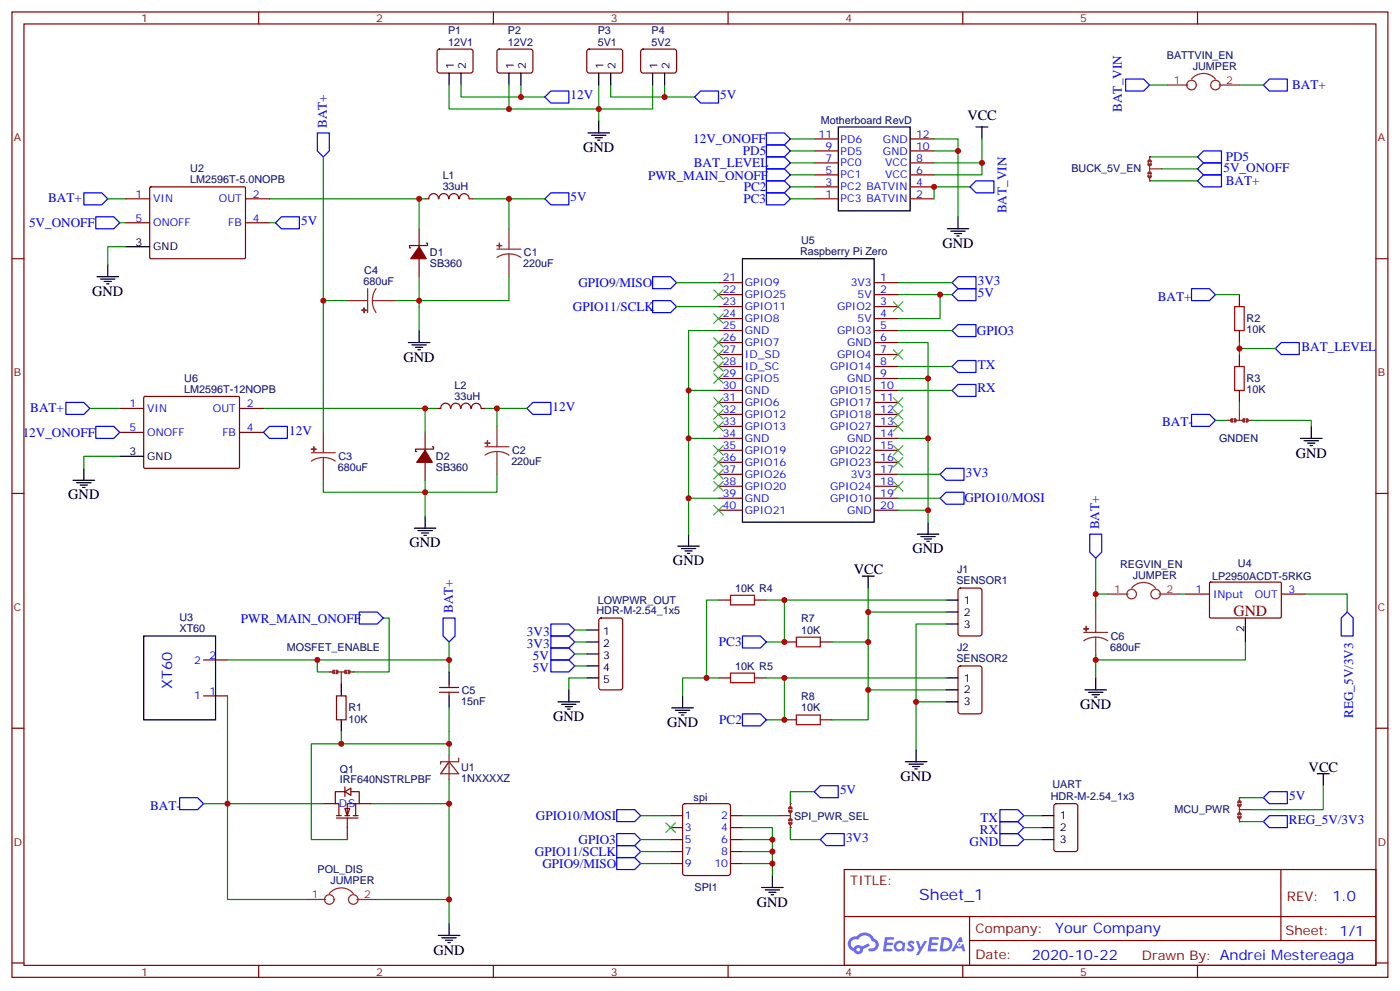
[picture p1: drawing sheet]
<svg xmlns="http://www.w3.org/2000/svg" width="412mm" height="292mm" viewBox="0 0 412 292" stroke-linecap="round" stroke-linejoin="round" font-family="sans-serif">
<g fill="none" stroke="#870000" stroke-width=".35">
<path d="M3.5 3.5h405.4v284.4h-405.4zM7.1 7.1h398.2v277.2h-398.2zM76.2 3.5v3.6M145.3 3.5v3.6M214.5 3.5v3.6M283.6 3.5v3.6M352.8 3.5v3.6M3.5 76.2h3.6M405.3 76.2h3.6M3.5 145.3h3.6M405.3 145.3h3.6M3.5 214.5h3.6"/>
<path d="M405.3 214.5h3.6M248.7 256.1h156.6v28.2h-156.6zM377.3 256.1v20.9M248.7 270h156.5M285.6 277h119.6M285.6 270v14.1M3.5 283.6h3.6M76.2 284.3v3.6M145.3 284.3v3.6M214.5 284.3v3.6M283.6 284.3v3.6M352.8 284.3v3.6"/>
<path d="M405.3 283.6h3.6"/>
</g>
<g fill="#5487ff">
<path d="M267.7 277.3a1.22 1.22 0 0 1 1.7 .3l-.4 .5a.47 .47 0 0 0-.3-.4 .47 .47 0 0 0-.5 .2l.1 .3a1.14 1.14 0 0 1 .8 1.7 1.14 1.14 0 0 1-1.9 0l-.2-.2 .5-.5 .7 .4a.29 .29 0 0 0 .3-.3 .29 .29 0 0 0-.2-.3 1.04 1.04 0 0 1-.6-1.7z"/>
<path d="M260.7 276h2.4l.3 .2-.2 .5-1.8 .1-.1 .8h1.5l.3 .4-.3 .4h-1.6l-.2 1.1h1.7l.2 .3-.2 .3-2.6 .1z"/>
<path d="M273.8 276h2.4l.3 .2-.1 .5-1.8 .1-.2 .8h1.6l.3 .4-.4 .4h-1.6l-.1 1.1h1.7l.2 .3-.2 .3-2.6 .1z"/>
<path d="M282.6 276.1h.7l.3 1.2-.6 .3a.69 .69 0 0 0-1 .3 .69 .69 0 0 0 .4 1 .69 .69 0 0 0 .9-.7l.5-.2 .6 2.2h-.8l-.2-.9h-1.8l-.5 .9h-.8z"/>
<path d="M269.8 277.1h.8l.6 1.8 1.1-1.8h.9l-2.6 4.2h-.8l.9-1.5z"/>
<path d="M277.4 276.1l-.6 4.1h1.3a2.11 2.11 0 0 0 2.5-2.1 2.11 2.11 0 0 0-2.5-2zM278.1 276.8a1.39 1.39 0 0 1 1.7 1.4 1.39 1.39 0 0 1-1.8 1.3h-.3z"/>
<path d="M263.7 277.7a1.54 1.54 0 0 0-.1 2.1 1.54 1.54 0 0 0 2.2 .2l.6 .2 .3-2.3-.2-.2-.4-.1a1.49 1.49 0 0 0-2.4 .1zM264 278.7a.94 .94 0 0 1 1.8 0 .94 .94 0 0 1-1.8 0z"/>
<path d="M250.4 276.4a2.18 2.18 0 0 0 1.1 3.7 1.44 1.44 0 0 0 1.6 1 1.44 1.44 0 0 0 1.2-1.5l2-1-.5-.8-1.9 1a1.47 1.47 0 0 0-2.4 .4 1.39 1.39 0 0 1-.7-1.9 1.39 1.39 0 0 1 2-.5 2.12 2.12 0 0 1 2.2-1.3 2.12 2.12 0 0 1 1.9 1.7 1.14 1.14 0 0 1 1.1 1.4 1.14 1.14 0 0 1-1.7 .8 .43 .43 0 0 0-.5 .3 .43 .43 0 0 0 .4 .5 1.98 1.98 0 0 0 2.5-1.2 1.98 1.98 0 0 0-1.2-2.5 3.1 3.1 0 0 0-5.3-.7l-.9 .1zM252.3 279.7a.55 .55 0 0 1 1.1 0 .55 .55 0 0 1-1.1 0z"/>
<circle cx="282.6" cy="278.1" r=".26"/>
</g>
<g fill="none" stroke="#870000" stroke-width=".35">
<path d="M129.1 58.5a1.41 1.41 0 0 0-1.4-1.5 1.41 1.41 0 0 0-1.4 1.5l-1.1 .1M129.3 58.5a1.41 1.41 0 0 1 1.4-1.5 1.41 1.41 0 0 1 1.4 1.5M132.3 58.5a1.41 1.41 0 0 1 1.4-1.5 1.41 1.41 0 0 1 1.4 1.5M135.4 58.5a1.41 1.41 0 0 1 1.4-1.5 1.41 1.41 0 0 1 1.4 1.5M138.3 58.6h1M123.5 67.4v5.3M123.5 76.2v5.3M125.6 71.6h.3v.7h-5.3v.7h.4M125.2 127.4v5.2M125.2 136.2v5.3M127.4 131.6h.3v.7h-5.3v.7h.4M132.7 120.3a1.41 1.41 0 0 0-1.4-1.5 1.41 1.41 0 0 0-1.4 1.5h-1.1"/>
<path d="M132.9 120.3a1.41 1.41 0 0 1 1.4-1.5 1.41 1.41 0 0 1 1.4 1.5M135.8 120.3a1.41 1.41 0 0 1 1.4-1.5 1.41 1.41 0 0 1 1.5 1.5M138.9 120.3a1.41 1.41 0 0 1 1.4-1.5 1.41 1.41 0 0 1 1.4 1.5M141.8 120.3h1.1M129.5 203.9h5.6M129.5 202.5h5.6M132.3 201.4v1.1M132.3 203.9v1.1"/>
</g>
<g fill="none" stroke="#8c2424" stroke-width=".35">
<path d="M146.4 73.4h7.1M149.9 74.8l1.9 .2 1.7 .8M149.9 74.8l-1.8 .2-1.7 .8M149.9 67.4v6M149.9 74.8v6.7M102.3 88.5h6M108.3 85v7.1M109.7 88.5l.3 1.9 .8 1.7M109.7 88.5h6.7M110.8 85l-.9 1.7-.2 1.8M91.7 133.4h7.1M95.2 134.8l1.9 .2 1.7 .8"/>
<path d="M95.2 134.8l-1.8 .2-1.7 .8M95.2 127.4v6M95.2 134.8v6.7M142.9 131.6h7M146.4 133l1.9 .2 1.6 .9M146.4 133l-1.8 .2-1.7 .9M146.4 125.6v6M146.4 133v6.7"/>
</g>
<g fill="#8c2424" stroke="#8c2424" stroke-width=".35">
<path d="M146.4 72.3l1.4 .1z"/>
<path d="M147.1 71.6v1.4z"/>
<path d="M142.9 130.5l1.4 .1z"/>
<path d="M143.6 129.8v1.4z"/>
<path d="M91.7 132.3h1.4z"/>
<path d="M92.4 131.6l.1 1.4z"/>
<path d="M107.2 90.7l.1 1.4z"/>
<path d="M106.5 91.3l1.4 .1z"/>
</g>
<g fill="#870000" stroke="#870000" stroke-width=".35">
<path d="M123.5 72.7l2.1 3.5h-4.6z"/>
<path d="M125.2 132.6l2.2 3.6h-4.6z"/>
</g>
<path d="M79.4 58.6h45.8M123.5 58.6v8.8M139.3 58.6h10.6v8.8M123.5 81.5v15.9M77.6 120.3h51.2M125.2 120.3v7.1M142.9 120.3h3.5v5.3M146.4 139.7v5.3h-21.2v7M95.2 141.5v3.5h30v-3.5" fill="none" stroke="#008700" stroke-width=".35"/>
<g fill="none" stroke="#000" stroke-width=".35">
<path d="M287.5 37.4h3.5M289.3 37.4v3.5M279 67.4h6.4M280.1 68.1h4.2M281.2 68.8h2.1M281.9 69.5h.7M282.2 63.9v3.5M123.5 97.4v3.5M120.3 100.9h6.3M121.4 101.6h4.2M122.4 102.3h2.1M123.1 103h.7"/>
<path d="M122.1 155.6h6.3M123.1 156.3h4.3M124.2 157h2.1M124.9 157.7h.7M125.2 152v3.6M132.3 197.9v3.5M132.3 205v3.5"/>
</g>
<path d="M225.8 42.7h5.3l1.7 1.8-1.7 1.7h-5.3zM225.8 56.8h5.3l1.7 1.8-1.7 1.7h-5.3zM225.8 53.3h5.3l1.7 1.7-1.7 1.8h-5.3zM287.5 53.3h5.3v3.5h-5.3l-1.7-1.8z" fill="none" stroke="#00f" stroke-width=".35"/>
<g fill="#fff" stroke="#870000" stroke-width=".35">
<path d="M101.6 238.1h1.4l-.7 2.1z"/>
<path d="M101.6 233.2l1.8-1.1v2.1z"/>
</g>
<g fill="none" stroke="#870000" stroke-width=".35">
<path d="M365.1 86.8v3.5M365.1 97.4v3.5M365.1 104.4v3.6M365.1 115v3.5M60 194.4h7M60 205h7M99.1 205h2.9v7h-2.9zM95.2 236.7h3.6M101.6 233.2h-2.8v3.5h1v3.5M101.6 231.8v2.8M103.4 233.2h2.4v3.5h-3.5v3.5M104.8 236.7v3.5"/>
<path d="M105.8 236.7h3.6M201.3 236.9l.5-.2h12.7l.6 .4 .1 20.1-.5 .6-12.9 .1-.7-.5v-20zM99.1 240.9h6.4M99.1 240.2h1.4M101.6 240.2h1.4M102.3 240.9v6.4M104.1 240.2h1.4M197.6 240.2h3.5M197.6 243.8h3.5M197.6 247.3h3.5M197.6 250.8h3.5M197.6 254.4h3.5"/>
<path d="M215.2 240.2h3.5M215.2 243.8h3.5M215.2 247.3h3.5M215.2 250.8h3.5M215.2 254.4h3.5"/>
</g>
<g fill="none" stroke="#000" stroke-width=".35">
<path d="M42.3 187.3h21.2v24.7h-21.2zM100.5 201.4v3.6M100.5 212v3.5M227.5 257.9v3.5M129.1 275.5h6.4M130.2 276.2h4.2M131.2 276.9h2.1M131.9 277.6h.7M132.3 272v3.5M224.4 261.4h6.3M225.4 262.1h4.3M226.5 262.8h2.1"/>
<path d="M227.2 263.5h.7"/>
</g>
<g fill="none" stroke="#008700" stroke-width=".35">
<path d="M338.7 25h5.3M365.1 25h7.1M95.2 46.2v81.2M338.7 46.2h14.1M338.7 53.3h14.1M342.2 49.7h10.6M358.1 86.8h7M365.1 100.9v3.5M365.1 102.7h10.6M146.4 120.3h8.8M67 194.4h65.3v3.5M132.3 189.1v5.3"/>
<path d="M67 205v31.7h-7M132.3 208.5v10.6h-40.6v28.2h10.6M95.2 236.7h-28.2v28.2h23M109.4 236.7h22.9v28.2h-21.2M132.3 229.7v7M188.7 254.4h8.9M188.7 250.8h8.9M188.7 247.3h8.9M188.7 240.2h8.9M218.7 254.4h8.8v3.5M218.7 250.8h8.8v3.6M218.7 247.3h8.8v3.5"/>
<path d="M218.7 243.8h8.8v3.5M132.3 264.9v7.1"/>
</g>
<g fill="none" stroke="#8c2424" stroke-width=".35">
<path d="M344 25h6M351 23.3a4.6 4.6 0 0 1 7.1 0M359.1 25h6M361.6 123.8h1.1M364.4 123.8h1.4M365.1 120.3v3.5M367.6 123.8h1.1M90 264.9h6M97 263.2a4.6 4.6 0 0 1 7.1 0M105.1 264.9h6"/>
<circle cx="351" cy="25" r="1.41"/>
<circle cx="358.1" cy="25" r="1.41"/>
<circle cx="97" cy="264.9" r="1.41"/>
<circle cx="104.1" cy="264.9" r="1.41"/>
</g>
<g fill="none" stroke="#00f" stroke-width=".35">
<path d="M93.5 39.2h3.5v5.3l-1.8 1.7-1.7-1.7zM331.6 23.3h5.3l1.8 1.7-1.8 1.8h-5.3zM372.2 25l1.7-1.7h5.3v3.5h-5.3zM160.5 58.6l1.8-1.8h5.3v3.5h-5.3zM352.8 53.3l1.7-1.8h5.3v3.5h-5.3zM352.8 46.2l1.7-1.7h5.3v3.5h-5.3zM354.5 48h5.3v3.5h-5.3l-1.7-1.8zM28.2 63.9h5.3l1.8 1.7-1.8 1.8h-5.3zM351 85h5.3l1.8 1.8-1.8 1.7h-5.3zM377.5 100.9h5.3v3.5h-5.3l-1.8-1.7zM28.2 125.6h5.3l1.8 1.8-1.8 1.7h-5.3zM155.2 120.3l1.8-1.8h5.3v3.6h-5.3z"/>
<path d="M351 122.1h5.3l1.8 1.7-1.8 1.8h-5.3zM130.5 182h3.6v5.3l-1.8 1.8-1.8-1.8zM52.9 235h5.3l1.8 1.7-1.8 1.8h-5.3zM181.7 238.5h5.3l1.7 1.7-1.7 1.8h-5.3zM181.7 245.5h5.3l1.7 1.8-1.7 1.8h-5.3zM181.7 249.1h5.3l1.7 1.7-1.7 1.8h-5.3zM181.7 252.6h5.3l1.7 1.8-1.7 1.7h-5.3z"/>
</g>
<path d="M196.1 242.4l2.9 2.8M199 242.4l-2.9 2.8" fill="none" stroke="#3c3" stroke-width=".35"/>
<path d="M363.7 90.3h2.8v7.1h-2.8zM363.7 108h2.8v7h-2.8z" fill="none" stroke="#a10000" stroke-width=".35"/>
<path d="M363 123.5l-.3 .3 .3 .4M363.7 123.5l.4 .3-.4 .4M366.5 123.5l-.3 .3 .3 .4M367.2 123.5l.4 .3-.4 .4" fill="none" stroke="#8c2424" stroke-width=".71"/>
<g fill="#8c2424">
<circle cx="361.6" cy="123.8" r=".18"/>
<circle cx="368.7" cy="123.8" r=".18"/>
</g>
<path d="M365.1 118.5v1.8M358.1 123.8h3.5M368.7 123.8h17.6v1.8" fill="none" stroke="#008700" stroke-width=".35"/>
<path d="M383.1 129.1h6.4M384.2 129.8h4.2M385.2 130.5h2.1M385.9 131.2h.7M386.3 125.6v3.5" fill="none" stroke="#000" stroke-width=".35"/>
<path d="M338.7 46.2v1.1M338.7 49v1.4M338.7 52.2v1.1M338.7 49.7h3.5" fill="none" stroke="#8c2424" stroke-width=".35"/>
<path d="M338.3 47.6l.4-.3 .3 .3M338.3 51.2l.4-.4 .3 .4M338.3 48.3l.4 .4 .3-.4M338.3 51.9l.4 .3 .3-.3" fill="none" stroke="#8c2424" stroke-width=".71"/>
<g fill="#8c2424">
<circle cx="338.7" cy="46.2" r=".18"/>
<circle cx="338.7" cy="53.3" r=".18"/>
</g>
<path d="M97 197.9h1.1M99.8 197.9h1.4M100.5 197.9v3.5M103 197.9h1.1" fill="none" stroke="#8c2424" stroke-width=".35"/>
<path d="M98.4 197.6l-.3 .3 .3 .4M99.1 197.6l.4 .3-.4 .4M102 197.6l-.4 .3 .4 .4M102.7 197.6l.3 .3-.3 .4" fill="none" stroke="#8c2424" stroke-width=".71"/>
<g fill="#8c2424">
<circle cx="104.1" cy="197.9" r=".18"/>
<circle cx="97" cy="197.9" r=".18"/>
</g>
<path d="M322.8 164.4v10.6h3.5M322.8 175v5.3M347.5 175h1.7M384.5 175h12.4v5.3M93.5 194.4v3.5h3.5M112.9 182h1.8v15.9h-10.6M322.8 192.6v7.1M366.9 189.1v5.3h-44.1M100.5 215.5v3.6" fill="none" stroke="#008700" stroke-width=".35"/>
<path d="M321 157.3h3.6v5.3l-1.8 1.8-1.8-1.8zM105.8 180.3h5.3l1.8 1.7-1.8 1.8h-5.3zM396.9 180.3l1.7 1.7v5.3h-3.5v-5.3z" fill="none" stroke="#00f" stroke-width=".35"/>
<path d="M349.2 175h7.1M356.4 171.6l.3-.1h20.6l.2 .3-.1 10.1-.3 .1h-20.6l-.2-.3zM377.5 175h7" fill="none" stroke="#870000" stroke-width=".35"/>
<path d="M322.8 199.7v3.5M366.9 182v7.1M319.6 203.2h6.4M320.7 203.9h4.2M321.7 204.6h2.1M322.4 205.3h.7" fill="none" stroke="#000" stroke-width=".35"/>
<g fill="none" stroke="#8c2424" stroke-width=".35">
<path d="M326.3 175h6M333.4 173.2a4.6 4.6 0 0 1 7 0M341.5 175h6M319.3 186.3h7M322.8 187.7l1.8 .2 1.7 .8M322.8 187.7l-1.9 .2-1.6 .8M322.8 180.3v6M322.8 187.7v6.7M365.1 235v1M365.1 237.8v1.4M365.1 238.5h3.6M365.1 240.9v1.1"/>
<circle cx="333.4" cy="175" r="1.41"/>
<circle cx="340.4" cy="175" r="1.41"/>
</g>
<g fill="#8c2424" stroke="#8c2424" stroke-width=".35">
<path d="M319.3 185.2h1.4z"/>
<path d="M320 184.5v1.4z"/>
</g>
<path d="M364.8 236.4l.3-.4 .4 .4M364.8 239.9l.3-.4 .4 .4M364.8 237.1l.3 .3 .4-.3M364.8 240.6l.3 .3 .4-.3" fill="none" stroke="#8c2424" stroke-width=".71"/>
<g fill="#8c2424">
<circle cx="365.1" cy="235" r=".18"/>
<circle cx="365.1" cy="242" r=".18"/>
</g>
<g fill="none" stroke="#00f" stroke-width=".35">
<path d="M162.3 26.8h5.3v3.5h-5.3l-1.8-1.7zM206.4 26.8h5.3v3.5h-5.3l-1.8-1.7zM225.8 39.2h5.3l1.7 1.7-1.7 1.8h-5.3zM225.8 49.7h5.3l1.7 1.8-1.7 1.8h-5.3zM225.8 46.2h5.3l1.7 1.8-1.7 1.7h-5.3zM192.3 88.5h5.3l1.7 1.8-1.7 1.8h-5.3zM280.5 86.8l1.7-1.8h5.3v3.5h-5.3zM282.2 95.6h5.3v3.5h-5.3l-1.7-1.7zM218.7 187.3h5.3l1.8 1.8-1.8 1.8h-5.3zM218.7 210.3h5.3l1.8 1.7-1.8 1.8h-5.3zM239.9 233.2l1.8-1.8h5.2v3.6h-5.2zM372.2 235l1.7-1.8h5.3v3.5h-5.3z"/>
<path d="M373.9 240.2h5.3v3.6h-5.3l-1.7-1.8z"/>
</g>
<g fill="none" stroke="#000" stroke-width=".35">
<path d="M132.3 21.5v3.5M135.8 21.5v3.5M149.9 21.5v3.5M153.5 21.5v3.5M173.2 39.2h6.4M174.3 39.9h4.2M176.4 21.5v3.5M176.4 35.6v3.6M179.9 21.5v3.5M192.3 21.5v3.5M195.8 21.5v3.5M175.3 40.6h2.1"/>
<path d="M176 41.3h.7M218.7 76.2h38.8v77.6h-38.8zM202.8 157.3v3.6M270.2 157.3h6.4M271.3 158h4.2M272.3 158.8h2.2M273 159.5h.8M273.4 153.8v3.5M199.7 160.9h6.3M200.7 161.6h4.3M201.8 162.3h2.1M202.5 163h.7"/>
<path d="M254 169.7h3.5M255.8 169.7v3.5M278.7 176.7h3.5M278.7 183.8h3.5M278.7 180.3h3.5M278.7 199.7h3.5M197.9 208.5h6.4M199 209.2h4.2M200 209.9h2.1M200.7 210.6h.7M201.1 205v3.5M278.7 206.7h3.5"/>
<path d="M278.7 203.2h3.5M266.7 224.4h6.3M267.8 225.1h4.2M268.8 225.8h2.1M269.5 226.5h.7M269.9 220.8v3.6M388.1 227.9h3.5M389.8 227.9v3.5"/>
</g>
<g fill="none" stroke="#008700" stroke-width=".35">
<path d="M132.3 25v7.1h17.6M135.8 25v3.6h17.7M149.9 25v7.1h42.4v-7.1M153.5 25v3.6h7M176.4 25v10.6M179.9 25v3.6h15.9M195.8 25v3.6h8.8M211.7 97.4h-8.9v17.6M264.6 86.8h15.9M264.6 97.4h15.9M276.9 86.8v7h-12.3M211.7 115h-8.9v14.1"/>
<path d="M264.6 111.5h8.8v17.6M264.6 100.9h8.8v10.6M211.7 129.1h-8.9v17.7M264.6 129.1h8.8v21.2M211.7 146.8h-8.9v10.5M264.6 150.3h8.8v3.5M211.7 176.7h-3.6v23M225.8 176.7h52.9M231.1 176.7v12.4h-5.3M255.8 173.2v7.1h22.9M211.7 199.7h-10.6v5.3M225.8 199.7h52.9"/>
<path d="M231.1 199.7v12.3h-5.3M245.2 189.1h10.6M255.8 180.3v22.9h22.9M278.7 183.8h-8.8v22.9M255.8 203.2v8.8h-10.6M278.7 206.7h-8.8v14.1M365.1 235h7.1M389.8 231.4v7.1h-21.1M218.7 240.2h10.6M365.1 242h7.1"/>
</g>
<g fill="none" stroke="#870000" stroke-width=".35">
<path d="M129 14.7l.5-.2h9.4l.4 .7v5.9l-.7 .4h-9.4l-.4-.7v-5.6zM146.6 14.7l.5-.2h9.5l.4 .7-.1 5.9-.6 .4h-9.5l-.4-.7v-5.6zM173.1 14.7l.5-.2h9.4l.4 .7v5.9l-.7 .4h-9.4l-.4-.7v-5.6zM189 14.7l.4-.2h9.5l.4 .7v5.9l-.7 .4h-9.4l-.5-.7v-5.6zM211.7 83.3h7M211.7 86.8h7M211.7 90.3h7M211.7 93.8h7M211.7 97.4h7M257.5 83.3h7.1M257.5 86.8h7.1M257.5 90.3h7.1"/>
<path d="M257.5 93.8h7.1M257.5 97.4h7.1M211.7 100.9h7M211.7 104.4h7M211.7 108h7M211.7 111.5h7M211.7 115h7M211.7 118.5h7M257.5 100.9h7.1M257.5 104.4h7.1M257.5 108h7.1M257.5 111.5h7.1"/>
<path d="M257.5 115h7.1M257.5 118.5h7.1M211.7 122.1h7M211.7 125.6h7M211.7 129.1h7M211.7 132.6h7M211.7 136.2h7M211.7 139.7h7M257.5 122.1h7.1M257.5 125.6h7.1M257.5 129.1h7.1M257.5 132.6h7.1"/>
<path d="M257.5 136.2h7.1M257.5 139.7h7.1M211.7 143.2h7M211.7 146.8h7M211.7 150.3h7M257.5 143.2h7.1M257.5 146.8h7.1M257.5 150.3h7.1M211.7 176.7h3.5M222.2 176.7h3.6M282.5 173.4l.4-.2h5.7l.6 .4 .1 13-.5 .7h-5.9l-.6-.4-.1-13zM211.7 199.7h3.5"/>
<path d="M222.2 199.7h3.6M231.1 189.1h3.5M241.7 189.1h3.5M282.5 196.4l.4-.3h5.7l.6 .5 .1 13-.5 .6-5.9 .1-.6-.5-.1-12.9zM231.1 212h3.5M241.7 212h3.5"/>
</g>
<path d="M215.2 175.3h7v2.9h-7zM215.2 198.3h7v2.8h-7zM234.6 187.7h7.1v2.8h-7.1zM234.6 210.6h7.1v2.8h-7.1z" fill="none" stroke="#a10000" stroke-width=".35"/>
<path d="M232.8 236.7v1.1M232.8 239.5v1.4M229.3 240.2h3.5M232.8 242.7v1.1" fill="none" stroke="#8c2424" stroke-width=".35"/>
<path d="M232.5 238.8l.3 .4 .4-.4M232.5 238.1l.3-.3 .4 .3M232.5 242.4l.3 .3 .4-.3M232.5 241.7l.3-.4 .4 .4" fill="none" stroke="#8c2424" stroke-width=".71"/>
<g fill="#8c2424">
<circle cx="232.8" cy="243.8" r=".18"/>
<circle cx="232.8" cy="236.7" r=".18"/>
</g>
<g fill="none" stroke="#008700" stroke-width=".35">
<path d="M31.7 58.6h5.3M149.9 58.6h10.6M232.8 58.6h7.1M232.8 40.9h7.1M232.8 44.5h7.1M232.8 48h7.1M232.8 51.5h7.1M232.8 55h7.1M275.2 44.5h7v19.4M275.2 40.9h7v3.6M285.8 55h-10.6v3.6M289.3 40.9v7.1h-14.1"/>
<path d="M289.3 48v3.5h-14.1M35.3 65.6h1.7M37 72.7h-5.3v5.3M79.4 65.6h1.7M95.2 88.5h7.1M149.9 81.5v7h-33.5M199.3 83.3h12.4M199.3 90.3h12.4M264.6 83.3h15.9M264.6 115h15.9M264.6 108h15.9M26.5 120.3h8.8"/>
<path d="M35.3 134.4h-10.6v3.5M264.6 139.7h12.3M264.6 146.8h12.3M169.3 196.1h3.6M169.3 192.6h3.6M169.3 189.1h3.6M169.3 185.6h3.6M172.9 199.7h-5.3v3.5M132.3 219.1v3.5M239.9 233.2h-7.1v3.5M232.8 243.8v3.5h8.9M301.6 240.2h5.3"/>
<path d="M301.6 243.8h5.3M301.6 247.3h5.3"/>
</g>
<g fill="none" stroke="#00f" stroke-width=".35">
<path d="M24.7 56.8h5.3l1.7 1.8-1.7 1.7h-5.3zM81.1 65.6l1.8-1.7h5.3v3.5h-5.3zM192.3 81.5h5.3l1.7 1.8-1.7 1.7h-5.3zM280.5 83.3l1.7-1.8h5.3v3.5h-5.3zM19.4 118.5h5.3l1.8 1.8-1.8 1.8h-5.3zM280.5 115l1.7-1.8h5.3v3.6h-5.3zM280.5 108l1.7-1.8h5.3v3.5h-5.3zM77.6 127.4l1.8-1.8h5.3v3.5h-5.3zM276.9 139.7l1.8-1.8h5.3v3.6h-5.3zM278.7 145h5.3v3.5h-5.3l-1.8-1.7zM162.3 183.8h5.3l1.7 1.8-1.7 1.7h-5.3zM162.3 187.3h5.3l1.7 1.8-1.7 1.8h-5.3z"/>
<path d="M162.3 190.9h5.3l1.7 1.7-1.7 1.8h-5.3zM162.3 194.4h5.3l1.7 1.7-1.7 1.8h-5.3zM294.6 238.5h5.3l1.7 1.7-1.7 1.8h-5.3zM241.7 247.3l1.7-1.8h5.3v3.6h-5.3zM294.6 242h5.3l1.7 1.8-1.7 1.7h-5.3zM294.6 245.5h5.3l1.7 1.8-1.7 1.8h-5.3z"/>
</g>
<g fill="none" stroke="#870000" stroke-width=".35">
<path d="M37 58.6h7.1M44.2 55.2l.2-.2 27.7 .1 .2 .3v20.6l-.3 .2-27.7-.1-.2-.3zM72.3 58.6h7.1M239.9 58.6h7M239.9 55h7M239.9 51.5h7M239.9 48h7M239.9 44.5h7M239.9 40.9h7M268.1 58.6h7.1M268.1 55h7.1M268.1 51.5h7.1"/>
<path d="M268.1 48h7.1M268.1 44.5h7.1M268.1 40.9h7.1M37 65.6h7.1M72.3 65.6h7.1M42.4 116.9l.3-.1h27.7l.2 .3-.1 20.7-.3 .1h-27.7l-.2-.3zM35.3 127.4h7M35.3 120.3h7M70.6 127.4h7M70.6 120.3h7M176.6 182.2l.5-.2h5.6l.7 .5v20l-.4 .6-5.9 .1-.7-.5v-20zM310.7 236.9l.4-.2h5.7l.6 .4 .1 13-.5 .7h-5.9l-.6-.4-.1-13z"/>
</g>
<g fill="none" stroke="#000" stroke-width=".35">
<path d="M246.9 37.4h21.2v24.7h-21.2zM31.7 78v3.5M37 72.7h7.1M28.6 81.5h6.3M29.6 82.2h4.3M30.7 82.9h2.1M31.4 83.6h.7M24.7 137.9v3.6M35.3 134.4h7M21.5 141.5h6.4M22.6 142.2h4.2M23.6 142.9h2.2"/>
<path d="M24.3 143.6h.7M172.9 185.6h3.5M172.9 189.1h3.5M172.9 192.6h3.5M172.9 196.1h3.5M172.9 199.7h3.5M164.4 206.7h6.3M165.5 207.4h4.2M166.5 208.1h2.1M167.2 208.8h.7M167.6 203.2v3.5M306.9 247.3h3.5"/>
<path d="M306.9 240.2h3.5M306.9 243.8h3.5"/>
</g>
<g fill="none" stroke="#3c3" stroke-width=".35">
<path d="M210.3 92.4l2.8 2.9M210.3 99.5l2.8 2.8M210.3 85.4l2.8 2.8M213.1 92.4l-2.8 2.9M213.1 99.5l-2.8 2.8M213.1 85.4l-2.8 2.8M263.2 88.9l2.8 2.8M266 88.9l-2.8 2.8M210.3 103l2.8 2.8M210.3 106.5l2.8 2.9M210.3 110.1l2.8 2.8M210.3 117.1l2.8 2.8"/>
<path d="M213.1 103l-2.8 2.8M213.1 106.5l-2.8 2.9M213.1 110.1l-2.8 2.8M213.1 117.1l-2.8 2.8M263.2 103l2.8 2.8M263.2 117.1l2.8 2.8M266 103l-2.8 2.8M266 117.1l-2.8 2.8M210.3 120.7l2.8 2.8M210.3 124.2l2.8 2.8M210.3 131.2l2.8 2.9M210.3 134.8l2.8 2.8"/>
<path d="M210.3 138.3l2.8 2.8M213.1 120.7l-2.8 2.8M213.1 124.2l-2.8 2.8M213.1 131.2l-2.8 2.9M213.1 134.8l-2.8 2.8M213.1 138.3l-2.8 2.8M263.2 134.8l2.8 2.8M263.2 131.2l2.8 2.9M263.2 124.2l2.8 2.8M263.2 120.7l2.8 2.8M266 134.8l-2.8 2.8M266 131.2l-2.8 2.9"/>
<path d="M266 124.2l-2.8 2.8M266 120.7l-2.8 2.8M210.3 141.8l2.8 2.8M210.3 148.9l2.8 2.8M213.1 141.8l-2.8 2.8M213.1 148.9l-2.8 2.8M263.2 141.8l2.8 2.8M266 141.8l-2.8 2.8"/>
</g>
<path d="M132.3 224.4l2.8 3.5h-5.3zM132.3 222.6v7.1M135.1 223.3v1.1h-5.3v.7" fill="none" stroke="#8c2424" stroke-width=".35"/>
<g fill="#c00">
<circle cx="123.5" cy="58.6" r=".88"/>
<circle cx="125.2" cy="120.3" r=".88"/>
<circle cx="125.2" cy="145" r=".88"/>
<circle cx="132.3" cy="264.9" r=".88"/>
<circle cx="67" cy="236.7" r=".88"/>
<circle cx="132.3" cy="236.7" r=".88"/>
<circle cx="227.5" cy="250.8" r=".88"/>
<circle cx="227.5" cy="254.4" r=".88"/>
<circle cx="227.5" cy="247.3" r=".88"/>
<circle cx="365.1" cy="102.7" r=".88"/>
<circle cx="132.3" cy="194.4" r=".88"/>
<circle cx="93.5" cy="194.4" r=".88"/>
<circle cx="100.5" cy="219.1" r=".88"/>
<circle cx="322.8" cy="175" r=".88"/>
<circle cx="322.8" cy="194.4" r=".88"/>
<circle cx="255.8" cy="180.3" r=".88"/>
<circle cx="269.9" cy="206.7" r=".88"/>
<circle cx="231.1" cy="199.7" r=".88"/>
<circle cx="231.1" cy="176.7" r=".88"/>
<circle cx="255.8" cy="189.1" r=".88"/>
<circle cx="231.1" cy="189.1" r=".88"/>
<circle cx="231.1" cy="212" r=".88"/>
<circle cx="208.1" cy="199.7" r=".88"/>
<circle cx="255.8" cy="203.2" r=".88"/>
<circle cx="195.8" cy="28.6" r=".88"/>
<circle cx="153.5" cy="28.6" r=".88"/>
<circle cx="176.4" cy="32.1" r=".88"/>
<circle cx="149.9" cy="32.1" r=".88"/>
<circle cx="273.4" cy="150.3" r=".88"/>
<circle cx="273.4" cy="129.1" r=".88"/>
<circle cx="273.4" cy="111.5" r=".88"/>
<circle cx="202.8" cy="146.8" r=".88"/>
<circle cx="202.8" cy="129.1" r=".88"/>
<circle cx="202.8" cy="115" r=".88"/>
<circle cx="276.9" cy="86.8" r=".88"/>
<circle cx="146.4" cy="120.3" r=".88"/>
<circle cx="149.9" cy="58.6" r=".88"/>
<circle cx="95.3" cy="88.5" r=".88"/>
<circle cx="123.5" cy="88.5" r=".88"/>
<circle cx="132.3" cy="219.1" r=".88"/>
<circle cx="289.3" cy="48" r=".88"/>
<circle cx="282.2" cy="44.4" r=".88"/>
<circle cx="275.2" cy="55" r=".88"/>
</g>
<text font-size="4.6" fill="#800" x="363.4" y="181.3">GND</text>
<text font-size="4.6" fill="#00f" x="270.8" y="265.1">Sheet_1</text>
<g font-size="4.2">
<text x="285" y="35.3">VCC</text>
<text x="171.8" y="44.8">GND</text>
<text x="277.6" y="73">GND</text>
<text x="27.2" y="87.1">GND</text>
<text x="118.9" y="106.5">GND</text>
<text x="381.7" y="134.8">GND</text>
<text x="20.1" y="147.1">GND</text>
<text x="120.6" y="161.2">GND</text>
<text x="198.3" y="166.5">GND</text>
<text x="268.8" y="163">GND</text>
<text x="251.5" y="169">VCC</text>
<text x="318.2" y="208.8">GND</text>
<text x="163" y="212.4">GND</text>
<text x="196.5" y="214.1">GND</text>
<text x="385.5" y="227.5">VCC</text>
<text x="265.3" y="230">GND</text>
<text x="223" y="267.1">GND</text>
<text x="127.7" y="281.2">GND</text>
</g>
<g font-size="4.2" fill="#00f">
<text x="50.7" y="202.9" transform="rotate(-90 50.7 202.9)">XT60</text>
<text x="392.5" y="265.4">1.0</text>
<text x="310.9" y="274.9">Your Company</text>
<text x="304" y="282.7">2020-10-22</text>
</g>
<g font-size="3.9" fill="#00f">
<text x="168.1" y="29.2">12V</text>
<text x="212.2" y="29.2">5V</text>
<text x="380.7" y="26.1">BAT+</text>
<text x="330.5" y="32.9" transform="rotate(-90 330.5 32.9)">BAT_VIN</text>
<text x="96.3" y="37.7" transform="rotate(-90 96.3 37.7)">BAT+</text>
<text x="204.2" y="42.2">12V_ONOFF</text>
<text x="218.9" y="45.5">PD5</text>
<text x="361.1" y="47.5">PD5</text>
<text x="190.9" y="53.1">PWR_MAIN_ONOFF</text>
<text x="204.4" y="49.3">BAT_LEVEL</text>
<text x="360.4" y="50.5">5V_ONOFF</text>
<text x="14.2" y="59.6">BAT+</text>
<text x="168.1" y="59.2">5V</text>
<text x="219" y="59.8">PC3</text>
<text x="219.1" y="56.3">PC2</text>
<text x="361.1" y="54.5">BAT+</text>
<text x="296.5" y="62.8" transform="rotate(-90 296.5 62.8)">BAT_VIN</text>
<text x="8.6" y="66.9">5V_ONOFF</text>
<text x="88.7" y="66.3">5V</text>
<text x="288" y="83.9">3V3</text>
<text x="170.4" y="84.5">GPIO9/MISO</text>
<text x="288" y="87.5">5V</text>
<text x="341.1" y="88.5">BAT+</text>
<text x="168.8" y="91.6">GPIO11/SCLK</text>
<text x="287.8" y="98.7">GPIO3</text>
<text x="383.4" y="103.5">BAT_LEVEL</text>
<text x="288" y="108.8">TX</text>
<text x="287.9" y="115.5">RX</text>
<text x="8.9" y="121.4">BAT+</text>
<text x="162.8" y="121">12V</text>
<text x="342.3" y="125.6">BAT-</text>
<text x="6.7" y="128.7">12V_ONOFF</text>
<text x="85.2" y="128">12V</text>
<text x="284.5" y="140.4">3V3</text>
<text x="284.1" y="147.8">GPIO10/MOSI</text>
<text x="323.9" y="155.9" transform="rotate(-90 323.9 155.9)">BAT+</text>
<text x="71" y="183.6">PWR_MAIN_ONOFF</text>
<text x="133.4" y="180.6" transform="rotate(-90 133.4 180.6)">BAT+</text>
<text x="155.2" y="187.2">3V3</text>
<text x="155.2" y="190.7">3V3</text>
<text x="211.8" y="190.4">PC3</text>
<text x="157" y="194.5">5V</text>
<text x="157" y="198">5V</text>
<text x="211.9" y="213.3">PC2</text>
<text x="398.6" y="211.5" transform="rotate(-90 398.6 211.5)">REG_5V/3V3</text>
<text x="247.5" y="233.9">5V</text>
<text x="44.2" y="238.5">BAT-</text>
<text x="379.8" y="235.6">5V</text>
<text x="157.9" y="241.5">GPIO10/MOSI</text>
<text x="288.7" y="245.5">RX</text>
<text x="288.9" y="242">TX</text>
<text x="379.7" y="242.8">REG_5V/3V3</text>
<text x="170.5" y="248.6">GPIO3</text>
<text x="249.2" y="248">3V3</text>
<text x="285.7" y="249.1">GND</text>
<text x="157.6" y="252.1">GPIO11/SCLK</text>
<text x="159.8" y="255.6">GPIO9/MISO</text>
</g>
<g font-size="3.9" fill="#800">
<text x="250.5" y="260.7">TITLE:</text>
<text x="379.1" y="265.4">REV:</text>
<text x="287.4" y="274.9">Company:</text>
<text x="378.7" y="275.5">Sheet: 1/1</text>
<text x="287.4" y="282.6">Date:</text>
<text x="336.4" y="282.7">Drawn By: Andrei Mestereaga</text>
</g>
<g font-size="3.2" fill="#800">
<text x="41.6" y="6.5">1</text>
<text x="110.8" y="6.5">2</text>
<text x="179.9" y="6.5">3</text>
<text x="249.1" y="6.5">4</text>
<text x="318.2" y="6.5">5</text>
<text x="4.1" y="41.6">A</text>
<text x="405.9" y="41.6">A</text>
<text x="4.1" y="110.8">B</text>
<text x="405.9" y="110.8">B</text>
<text x="4.1" y="179.9">C</text>
<text x="405.9" y="179.9">C</text>
<text x="4.1" y="249.1">D</text>
<text x="405.9" y="249.1">D</text>
<text x="41.6" y="287.3">1</text>
<text x="110.8" y="287.3">2</text>
<text x="179.9" y="287.3">3</text>
<text x="249.1" y="287.3">4</text>
<text x="318.2" y="287.3">5</text>
</g>
<g font-size="3.2" fill="#000080">
<text x="132" y="10.2">P1</text>
<text x="149.6" y="10.2">P2</text>
<text x="176.1" y="10.2">P3</text>
<text x="192" y="10.2">P4</text>
<text x="132" y="13.4">12V1</text>
<text x="149.6" y="13.4">12V2</text>
<text x="176.1" y="13.4">5V1</text>
<text x="192" y="13.4">5V2</text>
<text x="343.8" y="17.2">BATTVIN_EN</text>
<text x="351.4" y="20.6">JUMPER</text>
<text x="241.8" y="36.6">Motherboard RevD</text>
<text x="56" y="54">LM2596T-5.0NOPB</text>
<text x="56" y="50.7">U2</text>
<text x="130.4" y="52.7">L1</text>
<text x="315.6" y="50.8">BUCK_5V_EN</text>
<text x="130.4" y="56">33uH</text>
<text x="236" y="71.9">U5</text>
<text x="126.7" y="75.5">D1</text>
<text x="154.4" y="75.5">C1</text>
<text x="235.7" y="75.1">Raspberry Pi Zero</text>
<text x="107.1" y="84">680uF</text>
<text x="107.3" y="80.7">C4</text>
<text x="126.6" y="78.7">SB360</text>
<text x="154.2" y="78.8">220uF</text>
<text x="367.2" y="95">R2</text>
<text x="367.2" y="98.2">10K</text>
<text x="54.3" y="112.5">U6</text>
<text x="367.2" y="112.6">R3</text>
<text x="54.3" y="115.7">LM2596T-12NOPB</text>
<text x="133.9" y="117.7">33uH</text>
<text x="133.9" y="114.5">L2</text>
<text x="367.2" y="115.8">10K</text>
<text x="359.2" y="130.1">GNDEN</text>
<text x="99.7" y="135.5">C3</text>
<text x="128.4" y="135.5">D2</text>
<text x="150.6" y="137">220uF</text>
<text x="150.8" y="133.7">C2</text>
<text x="99.5" y="138.7">680uF</text>
<text x="128.4" y="138.7">SB360</text>
<text x="330" y="167.2">REGVIN_EN</text>
<text x="364.7" y="166.9">U4</text>
<text x="281.7" y="172.2">SENSOR1</text>
<text x="281.9" y="168.9">J1</text>
<text x="333.7" y="170.5">JUMPER</text>
<text x="357.1" y="170.7">LP2950ACDT-5RKG</text>
<text x="176.1" y="177.8">LOWPWR_OUT</text>
<text x="216.6" y="174.3">10K R4</text>
<text x="52.9" y="183">U3</text>
<text x="175.7" y="181">HDR-M-2.54_1x5</text>
<text x="236" y="183.3">R7</text>
<text x="52.9" y="186.3">XT60</text>
<text x="84.5" y="191.9">MOSFET_ENABLE</text>
<text x="236" y="186.6">10K</text>
<text x="281.9" y="191.8">J2</text>
<text x="327" y="191.6">680uF</text>
<text x="327.2" y="188.4">C6</text>
<text x="216.6" y="197.2">10K R5</text>
<text x="281.7" y="195.1">SENSOR2</text>
<text x="102.7" y="209.6">R1</text>
<text x="135.8" y="207.5">15nF</text>
<text x="136" y="204.3">C5</text>
<text x="236" y="209.6">10K</text>
<text x="236" y="206.3">R8</text>
<text x="102.7" y="212.8">10K</text>
<text x="100.1" y="227.5">Q1</text>
<text x="135.8" y="227.1">U1</text>
<text x="100.1" y="230.7">IRF640NSTRLPBF</text>
<text x="135.8" y="230.4">1NXXXXZ</text>
<text x="310" y="232.2">UART</text>
<text x="204.3" y="236">spi</text>
<text x="309.5" y="235.7">HDR-M-2.54_1x3</text>
<text x="346" y="239.5">MCU_PWR</text>
<text x="233.9" y="241.4">SPI_PWR_SEL</text>
<text x="93.5" y="257.1">POL_DIS</text>
<text x="97.4" y="260.5">JUMPER</text>
<text x="204.6" y="262.5">SPI1</text>
</g>
<g font-size="3.2">
<text x="133.7" y="20.2" transform="rotate(-90 133.7 20.2)">1</text>
<text x="137.2" y="20.2" transform="rotate(-90 137.2 20.2)">2</text>
<text x="151.3" y="20.2" transform="rotate(-90 151.3 20.2)">1</text>
<text x="154.9" y="20.2" transform="rotate(-90 154.9 20.2)">2</text>
<text x="177.8" y="20.2" transform="rotate(-90 177.8 20.2)">1</text>
<text x="181.3" y="20.2" transform="rotate(-90 181.3 20.2)">2</text>
<text x="193.7" y="20.2" transform="rotate(-90 193.7 20.2)">1</text>
<text x="197.2" y="20.2" transform="rotate(-90 197.2 20.2)">2</text>
<text x="40" y="72.3">3</text>
<text x="45.2" y="73.7">GND</text>
<text x="38.2" y="134.1">3</text>
<text x="43.4" y="135.5">GND</text>
<text x="284" y="177.8">1</text>
<text x="284" y="184.9">3</text>
<text x="284" y="181.3">2</text>
<text x="177.7" y="187">1</text>
<text x="177.7" y="190.5">2</text>
<text x="366.5" y="186.2" transform="rotate(-90 366.5 186.2)">2</text>
<text x="177.7" y="194">3</text>
<text x="177.7" y="197.6">4</text>
<text x="177.7" y="201.1">5</text>
<text x="284" y="200.7">1</text>
<text x="284" y="207.8">3</text>
<text x="284" y="204.3">2</text>
<text x="312.2" y="241.3">1</text>
<text x="312.2" y="244.8">2</text>
<text x="312.2" y="248.4">3</text>
</g>
<g font-size="3.2" fill="#8d2323">
<text x="345.8" y="24.7">1</text>
<text x="361.2" y="24.7">2</text>
<text x="328.2" y="174.6">1</text>
<text x="343.6" y="174.6">2</text>
<text x="91.8" y="264.6">1</text>
<text x="107.2" y="264.6">2</text>
</g>
<g font-size="3.2" fill="#00f">
<text x="241.1" y="40.6">11</text>
<text x="247.6" y="42">PD6</text>
<text x="260.1" y="42">GND</text>
<text x="269.9" y="40.6">12</text>
<text x="243.2" y="47.6">7</text>
<text x="243.2" y="44.1">9</text>
<text x="247.6" y="45.5">PD5</text>
<text x="260.1" y="45.5">GND</text>
<text x="269.9" y="47.6">8</text>
<text x="269.9" y="44.1">10</text>
<text x="243.2" y="51.2">5</text>
<text x="247.6" y="52.6">PC1</text>
<text x="247.6" y="49">PC0</text>
<text x="260.8" y="52.6">VCC</text>
<text x="260.8" y="49">VCC</text>
<text x="269.9" y="51.2">6</text>
<text x="40" y="58.2">1</text>
<text x="45.2" y="59.6">VIN</text>
<text x="64.5" y="59.6">OUT</text>
<text x="74.4" y="58.2">2</text>
<text x="243.2" y="58.2">1</text>
<text x="243.2" y="54.7">3</text>
<text x="247.6" y="59.6">PC3 BATVIN</text>
<text x="247.6" y="56.1">PC2 BATVIN</text>
<text x="269.9" y="58.2">2</text>
<text x="269.9" y="54.7">4</text>
<text x="40" y="65.3">5</text>
<text x="74.4" y="65.3">4</text>
<text x="45.2" y="66.7">ONOFF</text>
<text x="67.3" y="66.7">FB</text>
<text x="212.9" y="82.9">21</text>
<text x="259.3" y="82.9">1</text>
<text x="212.9" y="86.4">22</text>
<text x="212.9" y="90">23</text>
<text x="219.4" y="84.3">GPIO9</text>
<text x="219.4" y="87.8">GPIO25</text>
<text x="250.6" y="84.3">3V3</text>
<text x="252.6" y="87.8">5V</text>
<text x="259.3" y="86.4">2</text>
<text x="259.3" y="90">3</text>
<text x="212.9" y="93.5">24</text>
<text x="219.4" y="91.4">GPIO11</text>
<text x="219.4" y="94.9">GPIO8</text>
<text x="246.6" y="91.4">GPIO2</text>
<text x="252.6" y="94.9">5V</text>
<text x="259.3" y="93.5">4</text>
<text x="212.9" y="97">25</text>
<text x="212.9" y="100.5">26</text>
<text x="219.4" y="98.4">GND</text>
<text x="219.4" y="102">GPIO7</text>
<text x="246.6" y="98.4">GPIO3</text>
<text x="249.5" y="102">GND</text>
<text x="259.3" y="97">5</text>
<text x="259.3" y="100.5">6</text>
<text x="212.9" y="104.1">27</text>
<text x="212.9" y="107.6">28</text>
<text x="219.4" y="105.5">ID_SD</text>
<text x="246.6" y="105.5">GPIO4</text>
<text x="259.3" y="104.1">7</text>
<text x="259.3" y="107.6">8</text>
<text x="212.9" y="111.1">29</text>
<text x="219.4" y="109">ID_SC</text>
<text x="219.4" y="112.5">GPIO5</text>
<text x="244.6" y="109">GPIO14</text>
<text x="249.5" y="112.5">GND</text>
<text x="259.3" y="111.1">9</text>
<text x="38.2" y="119.9">1</text>
<text x="72.7" y="119.9">2</text>
<text x="212.9" y="114.7">30</text>
<text x="212.9" y="118.2">31</text>
<text x="219.4" y="116.1">GND</text>
<text x="219.4" y="119.6">GPIO6</text>
<text x="244.6" y="116.1">GPIO15</text>
<text x="244.6" y="119.6">GPIO17</text>
<text x="259.3" y="114.7">10</text>
<text x="259.3" y="118.2">11</text>
<text x="43.4" y="121.4">VIN</text>
<text x="62.7" y="121.4">OUT</text>
<text x="212.9" y="121.7">32</text>
<text x="212.9" y="125.2">33</text>
<text x="219.4" y="123.1">GPIO12</text>
<text x="244.6" y="123.1">GPIO18</text>
<text x="259.3" y="121.7">12</text>
<text x="259.3" y="125.2">13</text>
<text x="38.2" y="127">5</text>
<text x="43.4" y="128.4">ONOFF</text>
<text x="65.5" y="128.4">FB</text>
<text x="72.7" y="127">4</text>
<text x="212.9" y="128.8">34</text>
<text x="219.4" y="126.6">GPIO13</text>
<text x="219.4" y="130.2">GND</text>
<text x="244.6" y="126.6">GPIO27</text>
<text x="249.5" y="130.2">GND</text>
<text x="259.3" y="128.8">14</text>
<text x="212.9" y="132.3">35</text>
<text x="212.9" y="135.8">36</text>
<text x="219.4" y="133.7">GPIO19</text>
<text x="219.4" y="137.2">GPIO16</text>
<text x="244.6" y="133.7">GPIO22</text>
<text x="244.6" y="137.2">GPIO23</text>
<text x="259.3" y="132.3">15</text>
<text x="259.3" y="135.8">16</text>
<text x="212.9" y="139.3">37</text>
<text x="212.9" y="142.9">38</text>
<text x="219.4" y="140.8">GPIO26</text>
<text x="250.6" y="140.8">3V3</text>
<text x="259.3" y="139.3">17</text>
<text x="259.3" y="142.9">18</text>
<text x="212.9" y="146.4">39</text>
<text x="212.9" y="149.9">40</text>
<text x="219.4" y="144.3">GPIO20</text>
<text x="219.4" y="147.8">GND</text>
<text x="244.6" y="144.3">GPIO24</text>
<text x="244.6" y="147.8">GPIO10</text>
<text x="259.3" y="146.4">19</text>
<text x="259.3" y="149.9">20</text>
<text x="219.4" y="151.3">GPIO21</text>
<text x="249.5" y="151.3">GND</text>
<text x="352.2" y="174.6">1</text>
<text x="357.4" y="176">INput</text>
<text x="369.6" y="176">OUT</text>
<text x="379.6" y="174.6">3</text>
<text x="57.2" y="195.4">2</text>
<text x="61.7" y="194">2</text>
<text x="57.2" y="206">1</text>
<text x="61.7" y="204.6">1</text>
<text x="99.8" y="237.8">D</text>
<text x="102.6" y="237.8">S</text>
<text x="201.8" y="241.3">1</text>
<text x="201.8" y="244.8">3</text>
<text x="212.5" y="241.3">2</text>
<text x="212.5" y="244.8">4</text>
<text x="201.8" y="248.4">5</text>
<text x="201.8" y="251.9">7</text>
<text x="212.5" y="248.4">6</text>
<text x="212.5" y="251.9">8</text>
<text x="201.8" y="255.4">9</text>
<text x="210.5" y="255.4">10</text>
</g>
</svg>
